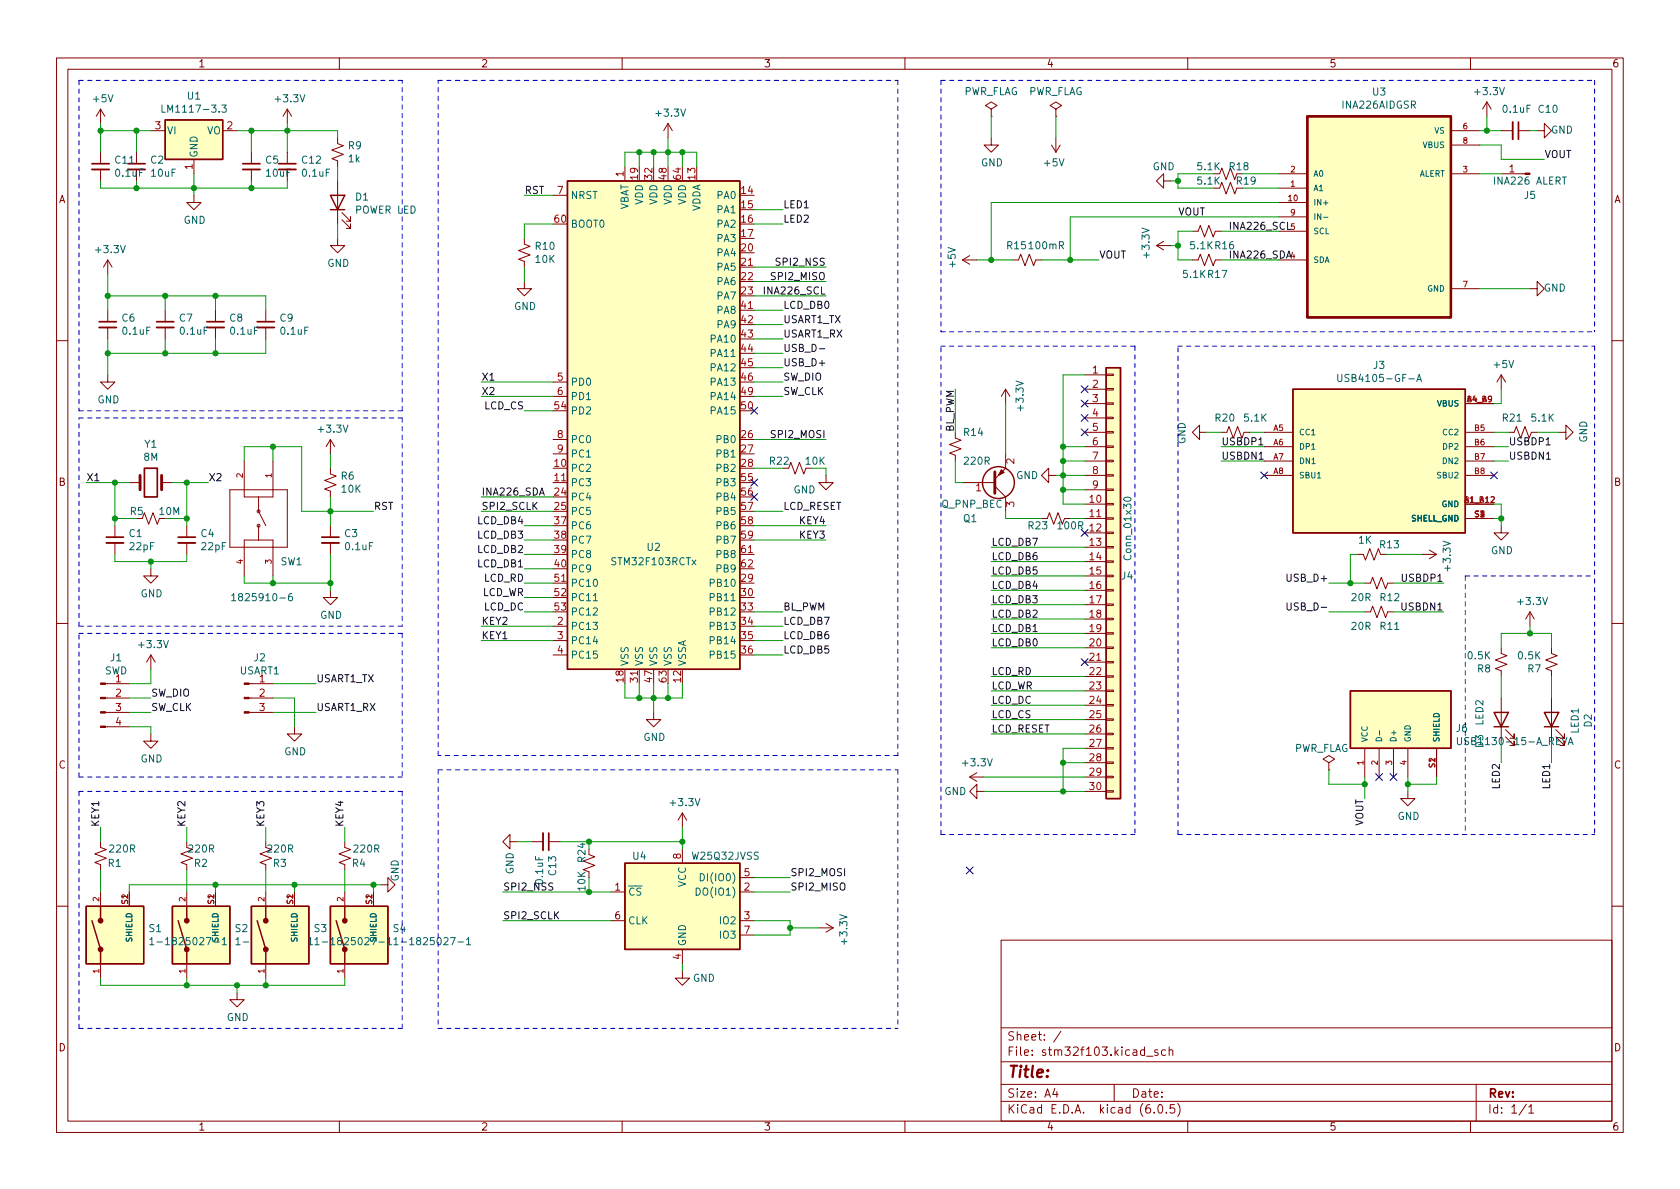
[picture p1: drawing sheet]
<svg xmlns="http://www.w3.org/2000/svg" width="297mm" height="210mm" viewBox="0 0 297 210" stroke-linecap="round" stroke-linejoin="round" font-family="sans-serif">
<g fill="none" stroke="#840000" stroke-width=".18">
<path d="M10 10.2h277v190.1h-277zM12 12.2h273v186.1h-273zM17.8 19.3v2.5M17.8 19.3l-.8 1.3M17.8 19.3l.7 1.3M50.8 19.3v2.5M50.8 19.3l-.8 1.3M50.8 19.3l.8 1.3M60 10.2v2M110 10.2v2M160 10.2v2M175.3 19.3l1-.6-1-.7-1.1 .7 1.1 .6v1.3"/>
<path d="M186.7 19.3l1-.6-1-.7-1 .7 1 .6v1.3M210 10.2v2M260 10.2v2M262.9 18l-.8 1.3M262.9 18v2.6M262.9 18l.8 1.3M17.8 26.9v2.1M17.8 30v2M24.1 26.9v2.1M24.1 30v2M26.7 23.1h2.5M34.3 34.5v1.3h1.3l-1.3 1.3-1.3-1.3h1.3"/>
<path d="M34.3 28.2v2.5M39.4 23.1h2.5M44.4 26.9v2.1M44.4 30v2M50.8 26.9v2.1M50.8 30v2M59.7 24.4v1l1 .4-2 .7 2 .8-2 .8 1 .3v1.1M59.7 32v7.6M60.5 38.9l1.5 1.5v-.8v.8h-.8M60.5 37.6l1.5 1.5v-.8v.8h-.8M97.8 34.5h2.5M110.5 29.5v2.5"/>
<path d="M118.1 21.8l-.8 1.3M118.1 21.8v2.6M118.1 21.8l.8 1.3M175.3 20.6h.1M175.3 24.4v1.2h1.2l-1.2 1.3-1.3-1.3h1.3M185.9 25.6l.8 1.3M186.7 20.6h.1M186.7 24.4v2.5M187.5 25.6l-.8 1.3M205.7 32v-1.3l-1.2 1.3 1.2 1.3v-1.3h1.3M215.6 30.7l.4-1 .8 2 .8-2 .7 2 .4-1M215.6 33.3l.4-1 .8 2 .8-2 .7 2 .4-1"/>
<path d="M226.1 30.7h5M226.1 33.3h5M226.1 35.8h5M226.1 38.3h5M256.5 30.7h5.1M256.5 23.1h5.1M256.5 25.6h5.1M265.4 30.7h4.2M265.4 23.1h2.1M268.5 23.1h2M271.8 23.1h1.2v-1.3l1.3 1.3-1.3 1.3v-1.3M19 46l-.7 1.2"/>
<path d="M19 46v2.5M19 54.9v2M19 57.9v2M19 46l.8 1.2M29.2 54.9v2M29.2 57.9v2M38.1 54.9v2M38.1 57.9v2M47 54.9v2M47 57.9v2M59.7 42.2v1.2h1.3l-1.3 1.3-1.3-1.3h1.3M92.7 42.2v1l1 .4-2 .7 2 .8-2 .7 1 .4v1"/>
<path d="M92.7 49.8v1.2h1.3l-1.3 1.3-1.3-1.3h1.3M130.8 47.2h2.5M130.8 54.9h2.5M170.2 46h2.5M170.2 46l1.2 .7M171.4 45.2l-1.2 .8M179.1 46h1l.4-1 .7 2 .8-2 .8 2 .3-1h1M204.5 43.4l1.2 .8M204.5 43.4h2.5M205.7 42.7l-1.2 .7M210.8 46h1l.4-1 .8 2 .7-2 .8 2 .4-1h1M210.8 40.9h1l.4-1 .8 2 .7-2 .8 2 .4-1h1"/>
<path d="M226.1 46h5M226.1 40.9h5M256.5 51h5.1M270.5 51h1.3v-1.2l1.2 1.2-1.2 1.3v-1.3M10 60.2h2M19 66.3v1.3h1.3l-1.3 1.2-1.2-1.2h1.2M58.4 77.7l-.7 1.3M58.4 77.7v2.6M58.4 77.7l.8 1.3M97.8 67.6h2.5M97.8 70.1h2.5M97.8 77.7h2.5"/>
<path d="M168.9 76.4v1.1l1 .3-2 .8 2 .8-2 .7 1 .4v1M177.8 68.8v2.6M177.8 68.8l-.8 1.3M177.8 68.8l.8 1.3M191.8 66.3h3.8M191.8 68.8h3.8M191.8 71.4h3.8M191.8 73.9h3.8M191.8 76.4h3.8M191.8 79h3.8M195.6 78.9h1.2v.2h-1.2zM195.6 76.3h1.2v.3h-1.2z"/>
<path d="M195.6 73.8h1.2v.2h-1.2zM195.6 71.2h1.2v.3h-1.2zM195.6 68.7h1.2v.3h-1.2zM195.6 66.2h1.2v.2h-1.2zM212.1 76.4v-1.2l-1.3 1.2 1.3 1.3v-1.3h1.3M215.9 76.4h1l.4-1 .8 2.1 .7-2.1 .8 2.1 .4-1.1h1M223.5 76.4h5.1M223.5 79h5.1M259.1 71.4h5.1M259.1 76.4h5.1M259.1 79h5.1M265.4 66.3v2.5"/>
<path d="M265.4 66.3l-.7 1.3M265.4 66.3l.8 1.3M266.7 76.4h1l.4-1 .8 2.1 .7-2.1 .8 2.1 .4-1.1h1M275.6 76.4h1.3v-1.2l1.2 1.2-1.2 1.3v-1.3M285 60.2h2M20.3 93v2M20.3 96v2M22.9 85.3h1.9M25.1 91.7l.4-1 .8 2 .8-2 .7 2 .4-1M28.6 85.3h1.9M33 93v2M33 96v2"/>
<path d="M40.6 86.6h10.2v10.2h-10.2zM43.2 81.5v6.4h5.1v-6.4M45.7 87.9v2.5l1.3 2.6M45.7 93v2.5M58.4 82.8v1l1 .4-2 .8 2 .7-2 .8 1 .4v1M58.4 93v2M58.4 96v2M97.8 85.3h2.5M97.8 80.3h2.5M130.8 98h2.5M138.4 82.8h1l.4-1 .8 2 .8-2 .7 2 .4-1M146 84.1v1.2h1.3l-1.3 1.3-1.2-1.3h1.2"/>
<path d="M170.2 85.3h5.7M175.9 86l1.9 1.9v2.5M177.8 80.3v2.5l-1.9 1.9M184.1 91.7h1.1l.3-1 .8 2 .8-2 .7 2 .4-1h1M185.4 84.1v-1.3l-1.3 1.3 1.3 1.2v-1.2h1.3M191.8 86.6h3.8M191.8 96.8h3.8M191.8 91.7h3.8M191.8 89.1h3.8M191.8 94.2h3.8M191.8 99.3h3.8M191.8 81.5h3.8"/>
<path d="M191.8 84.1h3.8M195.6 99.2h1.2v.2h-1.2zM195.6 96.6h1.2v.3h-1.2zM195.6 94.1h1.2v.3h-1.2zM195.6 91.6h1.2v.2h-1.2zM195.6 89h1.2v.3h-1.2zM195.6 86.5h1.2v.2h-1.2zM195.6 83.9h1.2v.3h-1.2zM195.6 81.4h1.2v.3h-1.2zM223.5 81.5h5.1M223.5 84.1h5.1M240 98h1l.4 1.1 .8-2.1 .8 2.1 .7-2.1 .4 1h1"/>
<path d="M251.5 98h2.5M252.7 97.3l1.3 .7M254 98l-1.3 .8M259.1 91.7h5.1M259.1 89.1h5.1M259.1 81.5h5.1M259.1 84.1h5.1M265.4 93v1.2h1.3l-1.3 1.3-1.2-1.3h1.2M10 110.2h2M26.7 100.6v1.2h1.2l-1.2 1.3-1.3-1.3h1.3M26.7 115.8l-.8 1.3M26.7 115.8v2.6"/>
<path d="M26.7 115.8l.7 1.3M43.2 101.8v-6.3h5.1v6.3M58.4 104.4v1.3h1.3l-1.3 1.2-1.3-1.2h1.3M97.8 110.7h2.5M97.8 113.3h2.5M97.8 115.8h2.5M97.8 103.1h2.5M113 118.4v2.5M191.8 101.8h3.8M191.8 104.4h3.8M191.8 106.9h3.8M191.8 109.5h3.8"/>
<path d="M191.8 112h3.8M191.8 114.5h3.8M191.8 117.1h3.8M191.8 119.6h3.8M195.6 119.5h1.2v.3h-1.2zM195.6 117h1.2v.2h-1.2zM195.6 114.4h1.2v.3h-1.2zM195.6 111.9h1.2v.2h-1.2zM195.6 109.3h1.2v.3h-1.2zM195.6 106.8h1.2v.3h-1.2zM195.6 104.3h1.2v.2h-1.2zM195.6 101.7h1.2v.3h-1.2z"/>
<path d="M241.3 103.1h1l.4-1 .8 2 .7-2 .8 2 .4-1h1M241.3 108.2h1l.4-1 .8 2 .7-2 .8 2 .4-1h1M265.4 114.5v1.1l1 .3-2 .8 2 .8-2 .7 1 .4v1M270.5 108.2l-.8 1.3M270.5 108.2v2.5M270.5 108.2l.8 1.3M274.3 114.5v1.1l1 .3-2 .8 2 .8-2 .7 1 .4v1M285 110.2h2M18.6 126h4.3M18.6 123.4h4.3M18.6 120.9h4.3M18.6 128.5h4.3"/>
<path d="M26.7 129.8v1.3h1.2l-1.2 1.2-1.3-1.2h1.3M44 126h4.3M44 123.4h4.3M44 120.9h4.3M52.1 128.5v1.3h1.2l-1.2 1.3-1.3-1.3h1.3M115.6 126v1.2h1.2l-1.2 1.3-1.3-1.3h1.3M171.4 137.4l1.3 .8M171.4 137.4h2.6M172.7 139.9v-1.2l-1.3 1.2 1.3 1.3v-1.3h1.3M172.7 136.6l-1.3 .8M191.8 137.4h3.8M191.8 122.2h3.8"/>
<path d="M191.8 124.7h3.8M191.8 127.2h3.8M191.8 129.8h3.8M191.8 132.3h3.8M191.8 134.9h3.8M191.8 139.9h3.8M195.6 139.8h1.2v.3h-1.2zM195.6 137.3h1.2v.2h-1.2zM195.6 134.7h1.2v.3h-1.2zM195.6 132.2h1.2v.3h-1.2zM195.6 129.7h1.2v.2h-1.2zM195.6 127.1h1.2v.3h-1.2z"/>
<path d="M195.6 124.6h1.2v.2h-1.2zM195.6 122h1.2v.3h-1.2zM234.9 134.9l1.1-.7-1.1-.6-1 .6 1 .7v1.2M234.9 136.1h.1M241.3 132.3v5.1M243.8 132.3v5.1M246.4 132.3v5.1M248.9 139.9v1.3h1.3l-1.3 1.3-1.3-1.3h1.3M248.9 132.3v5.1M254 132.3v5.1M265.4 123.4v7.7M266.2 129l1.5 1.6v-.8v.8h-.7"/>
<path d="M274.3 123.4v7.7M275.1 129l1.5 1.6v-.8v.8h-.8M17.8 148.8v1.1l1 .3-2 .8 2 .8-2 .7 1 .4v1M17.8 157.7v2.6M22.9 157.7v2.6M33 148.8v1.1l1 .3-2 .8 2 .8-2 .7 1 .4v1M33 157.7v2.6M38.1 157.7v2.6M47 148.8v1.1l1 .3-2 .8 2 .8-2 .7 1 .4v1M47 157.7v2.6M52.1 157.7v2.6M61 148.8v1.1l1 .3-2.1 .8 2.1 .8-2.1 .7 1.1 .4v1"/>
<path d="M61 157.7v2.6M66 157.7v2.6M67.3 156.5h1.3v-1.3l1.2 1.3-1.2 1.2v-1.2M90.2 148.8v-1.2l-1.3 1.2 1.3 1.3v-1.3h1.2M94 148.8h2M97 148.8h2.1M104.1 150.1v1l1.1 .4-2.1 .8 2.1 .7-2.1 .8 1 .4M107.9 157.7h2.6M120.6 143.8l-.7 1.2M120.6 143.8v2.5M120.6 150.1v2.5M120.6 143.8l.8 1.2"/>
<path d="M130.8 157.7h2.5M130.8 155.2h2.5M10 160.2h2M17.8 170.4v2.6M33 170.4v2.6M41.9 175.5v1.3h1.3l-1.3 1.2-1.3-1.2h1.3M47 170.4v2.6M61 170.4v2.6M107.9 162.8h2.6M120.6 171.7v1.3h1.3l-1.3 1.2-1.2-1.2h1.2M120.6 167.9v2.5M130.8 162.8h2.5"/>
<path d="M130.8 165.3h2.5M144.8 164.1h2.5M146 163.3l1.3 .8M147.3 164.1l-1.3 .7M177 166.3h108v32h-108zM285 160.2h2M60 198.3v2M110 198.3v2M160 198.3v2M177 194.8h108M177 191.8h108M177 187.8h108"/>
<path d="M177 181.8h108M186.5 192.5l-.4 1h1M186.9 193v1M187.6 182.4l-1.3 1.9M197 191.8v3M202.7 186.8h1.2M204.1 196.7v.1M204.7 185.7l-.3-.1-.3 .2 .1 .3 .5 .1v.4h-.6M204.9 195.4l.2-.1a.81 .81 0 0 1 .6 .7 .81 .81 0 0 1-.3 .8h-.2a.81 .81 0 0 1-.6-.6 .81 .81 0 0 1 .3-.8zM206.1 185.7l-.5-.1-.2 .3v.4l.1 .3h.6M206.2 196.7v.1M206.7 185.8l.2-.2 .4 .1 .1 .9"/>
<path d="M206.7 185.1v1.5M207.6 195.3h-.7v.7l.2-.1 .5 .1 .1 .2-.1 .5-.2 .1-.5-.1M208.2 195.1a1.72 1.72 0 0 1 0 2.3M210 198.3v2M260 198.3v2M261 191.8v6.5M269.9 195.3l-1.3 1.9M270.3 195.8l.4-.5v1.5M270.3 196.8h.9"/>
<circle cx="45.7" cy="93" r=".25"/>
<circle cx="45.7" cy="90.4" r=".25"/>
</g>
<g fill="#ffffc2" stroke="#ffffc2" stroke-width=".18">
<path d="M238.8 122.2h17.7v10.1h-17.7z"/>
<path d="M100.3 32h30.5v86.4h-30.5z"/>
<path d="M29.2 21.2h10.2v7h-10.2z"/>
<path d="M110.5 152.6h20.3v15.3h-20.3z"/>
<path d="M58.4 160.3h10.2v10.1h-10.2z"/>
<path d="M30.5 160.3h10.1v10.1h-10.1z"/>
<path d="M15.2 160.3h10.2v10.1h-10.2z"/>
<path d="M44.4 160.3h10.2v10.1h-10.2z"/>
<path d="M231.1 20.6h25.4v35.5h-25.4z"/>
<path d="M195.6 65h2.5v76.2h-2.5z"/>
<path d="M228.6 68.8h30.5v25.4h-30.5z"/>
</g>
<g fill="none" stroke="#840000" stroke-width=".25">
<path d="M29.2 21.2h10.2v7h-10.2zM58.4 34.5h2.6l-1.3 2.6zM58.4 37.1h2.6M100.3 32h30.5v86.4h-30.5zM195.6 65h2.5v76.2h-2.5zM228.6 68.8h30.5v25.4h-30.5zM238.8 122.2h17.7v10.1h-17.7zM264.2 126h2.5l-1.3 2.5zM264.2 128.5h2.5M273 126h2.6l-1.3 2.5zM273 128.5h2.6M110.5 152.6h20.3v15.3h-20.3z"/>
<path d="M15.2 160.3h10.2v10.1h-10.2zM16.3 162.8l1.5 5.1v2.5M17.8 160.3v2.5M30.5 160.3h10.1v10.1h-10.1zM31.5 162.8l1.5 5.1v2.5M33 160.3v2.5M44.4 160.3h10.2v10.1h-10.2zM45.5 162.8l1.5 5.1v2.5M47 160.3v2.5M58.4 160.3h10.2v10.1h-10.2zM59.4 162.8l1.6 5.1v2.5M61 160.3v2.5"/>
<circle cx="176.5" cy="85.3" r="2.82"/>
</g>
<g fill="none" stroke="#006464" stroke-width=".18">
<path d="M28.6 18.6v1.2h.6M39.2 18.6h.8l-.4 .5 .3 .1v.5l-.1 .1-.6-.1M234 38.4h.8M236.5 66.2v1l.3 .3h.2l.2-.3v-1M250.5 67.5l.4-1.3 .4 1.3M250.6 67.1h.6M198.8 88a.69 .69 0 0 1 1.2 .3 .72 .72 0 0 1-1.3-.1zM41 105.3l.3-.3v1.2M41 106.2h.7M51.6 105h-.4a.86 .86 0 0 0 0 1.2l.5-.1v-.4l-.2-.3-.4 .1-.1 .2M104.9 106.2h.7M243.3 130.6a.54 .54 0 0 1 .7-.2 .54 .54 0 0 1 .3 .6h-1z"/>
<path d="M243.9 129.2v.8M257.7 130.4v1l.2 .3h.3l.2-.3v-1M277.3 131.7l.4-1.3 .4 1.3M277.4 131.3h.6M123.1 157a.64 .64 0 0 1 .7 .7 .64 .64 0 0 1-.7 .6zM123.8 154.5a.64 .64 0 0 1 .7 .6 .64 .64 0 0 1-.7 .7zM26.5 166.2l.3-.4v1.3M26.5 167.1h.7M27.8 166.6h.9M39.3 166.2l.4-.4v1.3M39.3 167.1h.7M41.7 166.2l.4-.4v1.3"/>
<path d="M41.7 167.1h.7M43 166.6h1M53 166.6h1M54.5 166.2l.4-.4v1.3M54.5 167.1h.8M55.7 166.2l.4-.4v1.3M55.7 167.1h.7M57 166.6h.9M67 166.6h1M68.5 166.2l.4-.4v1.3M68.5 167.1h.7M69.7 166.2l.3-.4v1.3"/>
<path d="M69.7 167.1h.7M70.9 166.6h1M81 166.6h.9M82.5 166.2l.3-.4v1.3M82.5 167.1h.7"/>
</g>
<g fill="#840000" stroke="#840000" stroke-width=".18">
<path d="M269.6 30.6h.9v.3h-.9z"/>
<path d="M177 83.1l.5 .5-1 .5z"/>
<path d="M43.2 125.9h.8v.2h-.8z"/>
<path d="M43.2 123.3h.8v.3h-.8z"/>
<path d="M43.2 120.8h.8v.2h-.8z"/>
<path d="M17.8 128.4h.8v.2h-.8z"/>
<path d="M17.8 125.9h.8v.2h-.8z"/>
<path d="M17.8 123.3h.8v.3h-.8z"/>
<path d="M17.8 120.8h.8v.2h-.8z"/>
</g>
<g fill="none" stroke="#840000" stroke-width=".51">
<path d="M24.8 84.1v2.5M28.6 84.1v2.5M175.9 83.4v3.8"/>
<circle cx="17.8" cy="167.9" r=".25"/>
<circle cx="17.8" cy="162.8" r=".25"/>
<circle cx="33" cy="162.8" r=".25"/>
<circle cx="33" cy="167.9" r=".25"/>
<circle cx="47" cy="162.8" r=".25"/>
<circle cx="47" cy="167.9" r=".25"/>
<circle cx="61" cy="167.9" r=".25"/>
<circle cx="61" cy="162.8" r=".25"/>
</g>
<g fill="none" stroke="#840000" stroke-width=".33">
<path d="M16.3 30h3M22.6 30h3.1M42.9 30h3.1M49.3 30h3M267.5 21.6v3M17.5 57.9h3.1M27.7 57.9h3M36.6 57.9h3M45.5 57.9h3M18.8 96h3M31.5 96h3M56.9 96h3"/>
<path d="M96 147.3v3.1"/>
</g>
<g fill="none" stroke="#840000" stroke-width=".3">
<path d="M16.3 29h3M22.6 29h3.1M42.9 29h3.1M49.3 29h3M268.5 21.6v3M17.5 56.9h3.1M27.7 56.9h3M36.6 56.9h3M45.5 56.9h3M18.8 95h3M25.5 82.8h2.3v5.1h-2.3zM31.5 95h3"/>
<path d="M56.9 95h3M97 147.3v3.1"/>
</g>
<path d="M231.1 20.6h25.4v35.5h-25.4z" fill="none" stroke="#840000" stroke-width=".41"/>
<path d="M227.6 39.3v1.3h.7M227.5 45.6l.4-1.2 .4 1.2M144.9 61.7h.9M222.6 78.7h.7M273.4 78.7h.7M95.4 87.6l.4-1.3 .4 1.3M222.6 81.2h.8M273.4 81.2h.8M227.6 106.6v1l.2 .3h.2l.3-.3v-1" fill="none" stroke="#0f0f0f" stroke-width=".18"/>
<g fill="none" stroke="#0000c2" stroke-width=".18" stroke-dasharray=".8 .8">
<path d="M14 14.2v58.4M14 14.2h57.1M77.5 14.2h81.2M158.7 14.2v119.4M166.4 14.2v44.5M166.4 14.2h115.5M281.9 14.2v44.5M166.4 58.7h115.5M14 72.6h57.1M14 73.9h57.1M71.1 72.6v-58.4M71.1 73.9v36.8"/>
<path d="M166.4 61.2h34.3M200.7 61.2v86.4M208.3 61.2h73.6M281.9 61.2v86.4M14 110.7v-36.8M14 112h57.1M71.1 112v25.4M71.1 110.7h-57.1M259.1 101.8h22.8M259.1 101.8v45.8M14 139.9v42M14 137.4v-25.4"/>
<path d="M14 139.9h57.1M71.1 139.9v42M71.1 137.4h-57.1M77.5 136.1v45.8M77.5 136.1h81.2M77.5 133.6v-119.4M158.7 136.1v45.8M158.7 133.6h-81.2M166.4 147.6v-86.4M166.4 147.6h34.3M208.3 147.6v-86.4M208.3 147.6h73.6"/>
<path d="M14 181.9h57.1M77.5 181.9h81.2"/>
</g>
<g fill="none" stroke="#009600" stroke-width=".18">
<path d="M17.8 32v1.3h33v-1.3M17.8 21.8v5.1M17.8 23.1h8.9M24.1 23.1v3.8M24.1 32v1.3M34.3 30.7v3.8M41.9 23.1h17.8v1.3M44.4 23.1v3.8M44.4 32v1.3M50.8 21.8v5.1M59.7 29.5v2.5M59.7 39.6v2.6"/>
<path d="M92.7 34.5h5.1M97.8 39.6h-5.1v2.6M110.5 29.5v-2.6h12.7v2.6M113 26.9v2.6M115.6 26.9v2.6M118.1 24.4v5.1M120.6 26.9v2.6M133.3 39.6h5.1M133.3 37.1h5.1M175.3 20.6v3.8M186.7 20.6v3.8M207 32h1.3"/>
<path d="M214.6 30.7h-6.3v2.6h6.3M219.7 30.7h6.4M219.7 33.3h6.4M226.1 35.8h-50.8v10.2M226.1 38.3h-36.9v7.7M261.6 25.6h3.8v2.6h7.6M261.6 30.7h3.8M261.6 23.1h3.8M262.9 20.6v2.5M270.5 23.1h1.3M19 52.3h28v2.6M19 48.5v6.4"/>
<path d="M19 59.9v6.4M29.2 52.3v2.6M29.2 59.9v2.6M38.1 52.3v2.6M38.1 59.9v2.6M47 59.9v2.6h-28M92.7 47.2v2.6M133.3 52.3h12.7M133.3 57.4h5.1M133.3 49.8h12.7M133.3 59.9h5.1M133.3 47.2h12.7"/>
<path d="M133.3 54.9h5.1M172.7 46h6.4M184.1 46h10.2M207 43.4h1.3M210.8 40.9h-2.5v5.1h2.5M215.9 40.9h10.2M215.9 46h10.2M261.6 51h8.9M48.3 79v2.5M85.1 70.1h12.7M85.1 67.6h12.7M92.7 72.6h5.1"/>
<path d="M133.3 62.5h5.1M133.3 70.1h5.1M133.3 67.6h5.1M133.3 65h5.1M133.3 77.7h12.7M168.9 68.8v7.6M177.8 71.4v8.9M188 79h3.8M191.8 66.3h-3.8v22.8h3.8M213.4 76.4h2.5M215.9 79h7.6M221 76.4h2.5"/>
<path d="M264.2 79h2.5M264.2 76.4h2.5M265.4 68.8v2.6h-1.2M271.8 76.4h3.8M15.2 85.3h7.7M20.3 91.7h3.8M20.3 98v1.3h12.7v-1.3M20.3 85.3v7.7M26.7 99.3v1.3M29.2 91.7h3.8M30.5 85.3h6.3M33 85.3v7.7"/>
<path d="M43.2 81.5v-2.5h10.1v11.4h12.7M58.4 80.3v2.5M58.4 87.9v5.1M58.4 98v6.4M85.1 90.4h12.7M85.1 87.9h12.7M92.7 98h5.1M92.7 95.5h5.1M92.7 93h5.1M133.3 95.5h12.7M133.3 93h12.7M133.3 90.4h5.1"/>
<path d="M133.3 82.8h5.1M146 82.8v1.3M168.9 81.5v3.8h1.3M175.3 99.3h16.5M175.3 96.8h16.5M177.8 90.4v1.3h6.3M186.7 84.1h5.1M188 81.5h3.8M188 86.6h3.8M189.2 91.7h2.6M215.9 81.5h7.6M240 98h-1.2v5.1"/>
<path d="M245.1 98h6.4M264.2 89.1h1.2v3.9M264.2 91.7h1.2M264.2 81.5h2.5M26.7 118.4v2.5h-3.8M43.2 101.8v1.3h15.2M48.3 101.8v1.3M85.1 110.7h12.7M85.1 113.3h12.7M92.7 103.1h5.1M92.7 108.2h5.1M92.7 105.7h5.1"/>
<path d="M92.7 100.6h5.1M133.3 108.2h5.1M133.3 110.7h5.1M133.3 113.3h5.1M133.3 115.8h5.1M175.3 112h16.5M175.3 101.8h16.5M175.3 109.5h16.5M175.3 106.9h16.5M175.3 104.4h16.5M175.3 114.5h16.5M175.3 119.6h16.5"/>
<path d="M234.9 103.1h6.4M234.9 108.2h6.4M246.4 103.1h8.9M246.4 108.2h8.9M265.4 114.5v-2.5h8.9v2.5M265.4 119.6v3.8M270.5 110.7v1.3M274.3 119.6v3.8M22.9 126h3.8M22.9 123.4h3.8M22.9 128.5h3.8v1.3M48.3 126h7.6"/>
<path d="M48.3 120.9h7.6M48.3 123.4h3.8v5.1M110.5 120.9v2.5h10.1v-2.5M113 120.9v2.5M115.6 120.9v5.1M118.1 120.9v2.5M174 139.9h17.8M174 137.4h17.8M175.3 124.7h16.5M175.3 129.8h16.5M175.3 127.2h16.5M175.3 122.2h16.5"/>
<path d="M188 134.9h3.8M191.8 132.3h-3.8v7.6M234.9 136.1v2.6h6.4M241.3 137.4v3.8M248.9 137.4v2.5M254 137.4v1.3h-5.1M265.4 131.1v3.8M274.3 131.1v3.8M17.8 146.3v2.5M17.8 153.9v3.8M33 146.3v2.5M33 153.9v3.8"/>
<path d="M38.1 156.5v1.2M47 146.3v2.5M47 153.9v3.8M52.1 156.5v1.2M61 146.3v2.5M61 153.9v3.8M66 156.5v1.2M67.3 156.5h-44.4v1.2M88.9 157.7h19M91.4 148.8h2.6M99.1 148.8h21.5M104.1 148.8v1.3"/>
<path d="M120.6 146.3v3.8M133.3 157.7h6.4M133.3 155.2h6.4M17.8 173v1.2h43.2v-1.2M33 173v1.2M41.9 174.2v1.3M47 173v1.2M88.9 162.8h19M120.6 170.4v1.3M133.3 162.8h6.4v2.5h-6.4M139.7 164.1h5.1"/>
</g>
<g fill="none" stroke="#000084" stroke-width=".18">
<path d="M132.7 72l1.3 1.2M134 72l-1.3 1.2M191.2 68.2l1.2 1.2M191.2 70.8l1.2 1.2M191.2 73.3l1.2 1.2M191.2 75.8l1.2 1.3M192.4 68.2l-1.2 1.2M192.4 70.8l-1.2 1.2M192.4 73.3l-1.2 1.2M192.4 75.8l-1.2 1.3M132.7 87.3l1.3 1.2M132.7 84.7l1.3 1.2"/>
<path d="M134 87.3l-1.3 1.2M134 84.7l-1.3 1.2M191.2 93.6l1.2 1.2M192.4 93.6l-1.2 1.2M222.9 83.5l1.2 1.2M224.1 83.5l-1.2 1.2M263.6 83.5l1.2 1.2M264.8 83.5l-1.2 1.2M191.2 116.5l1.2 1.2M192.4 116.5l-1.2 1.2M243.2 136.8l1.2 1.2M244.4 136.8l-1.2 1.2"/>
<path d="M245.8 136.8l1.2 1.2M247 136.8l-1.2 1.2M170.8 153.3l1.3 1.2M172.1 153.3l-1.3 1.2"/>
</g>
<g fill="#009600" stroke="#009600" stroke-width=".18">
<circle cx="265.4" cy="91.7" r=".46"/>
<circle cx="270.5" cy="112" r=".46"/>
<circle cx="238.8" cy="103.1" r=".46"/>
<circle cx="208.3" cy="32" r=".46"/>
<circle cx="208.3" cy="43.4" r=".46"/>
<circle cx="189.2" cy="46" r=".46"/>
<circle cx="188" cy="79" r=".46"/>
<circle cx="175.3" cy="46" r=".46"/>
<circle cx="188" cy="81.5" r=".46"/>
<circle cx="188" cy="86.6" r=".46"/>
<circle cx="188" cy="84.1" r=".46"/>
<circle cx="248.9" cy="138.7" r=".46"/>
<circle cx="241.3" cy="138.7" r=".46"/>
<circle cx="262.9" cy="23.1" r=".46"/>
<circle cx="26.7" cy="99.3" r=".46"/>
<circle cx="20.3" cy="85.3" r=".46"/>
<circle cx="33" cy="85.3" r=".46"/>
<circle cx="20.3" cy="91.7" r=".46"/>
<circle cx="52.1" cy="156.5" r=".46"/>
<circle cx="66" cy="156.5" r=".46"/>
<circle cx="47" cy="174.2" r=".46"/>
<circle cx="41.9" cy="174.2" r=".46"/>
<circle cx="33" cy="174.2" r=".46"/>
<circle cx="38.1" cy="156.5" r=".46"/>
<circle cx="38.1" cy="62.5" r=".46"/>
<circle cx="29.2" cy="62.5" r=".46"/>
<circle cx="19" cy="62.5" r=".46"/>
<circle cx="19" cy="52.3" r=".46"/>
<circle cx="38.1" cy="52.3" r=".46"/>
<circle cx="29.2" cy="52.3" r=".46"/>
<circle cx="44.4" cy="23.1" r=".46"/>
<circle cx="50.8" cy="23.1" r=".46"/>
<circle cx="34.3" cy="33.3" r=".46"/>
<circle cx="44.4" cy="33.3" r=".46"/>
<circle cx="24.1" cy="33.3" r=".46"/>
<circle cx="17.8" cy="23.1" r=".46"/>
<circle cx="24.1" cy="23.1" r=".46"/>
<circle cx="33" cy="91.7" r=".46"/>
<circle cx="48.3" cy="79" r=".46"/>
<circle cx="48.3" cy="103.1" r=".46"/>
<circle cx="58.4" cy="90.4" r=".46"/>
<circle cx="58.4" cy="103.1" r=".46"/>
<circle cx="104.1" cy="157.7" r=".46"/>
<circle cx="115.6" cy="123.4" r=".46"/>
<circle cx="113" cy="123.4" r=".46"/>
<circle cx="118.1" cy="123.4" r=".46"/>
<circle cx="104.1" cy="148.8" r=".46"/>
<circle cx="120.6" cy="148.8" r=".46"/>
<circle cx="188" cy="134.9" r=".46"/>
<circle cx="188" cy="139.9" r=".46"/>
<circle cx="139.7" cy="164.1" r=".46"/>
<circle cx="118.1" cy="26.9" r=".46"/>
<circle cx="120.6" cy="26.9" r=".46"/>
<circle cx="113" cy="26.9" r=".46"/>
<circle cx="115.6" cy="26.9" r=".46"/>
</g>
<text font-size="2.8" fill="#840000" x="178" y="190.6">Title:</text>
<g font-size="2.1" fill="#840000">
<text x="178" y="184">Sheet: /</text>
<text x="178" y="186.7">File: stm32f103.kicad_sch</text>
<text x="178" y="196.9">KiCad E.D.A. kicad (6.0.5)</text>
<text x="178" y="194.1">Size: A4</text>
<text x="200" y="194.1">Date:</text>
<text x="263" y="194.1">Rev:</text>
<text x="263" y="196.9">Id: 1/1</text>
</g>
<g font-size="1.8" fill="#840000">
<text x="35" y="11.9">1</text>
<text x="85" y="11.9">2</text>
<text x="135" y="11.9">3</text>
<text x="185" y="11.9">4</text>
<text x="235" y="11.9">5</text>
<text x="285" y="11.9">6</text>
<text x="10.3" y="35.9">A</text>
<text x="285.3" y="35.9">A</text>
<text x="10.3" y="85.9">B</text>
<text x="285.3" y="85.9">B</text>
<text x="258.8" y="131.7">USB1130-15-A_REVA</text>
<text x="10.3" y="135.9">C</text>
<text x="285.3" y="135.9">C</text>
<text x="10.3" y="185.9">D</text>
<text x="285.3" y="185.9">D</text>
<text x="35" y="199.9">1</text>
<text x="85" y="199.9">2</text>
<text x="135" y="199.9">3</text>
<text x="185" y="199.9">4</text>
<text x="235" y="199.9">5</text>
<text x="285" y="199.9">6</text>
</g>
<g font-size="1.8" fill="#006464">
<text x="33.2" y="17.6">U1</text>
<text x="170.3" y="16.8">PWR_FLAG</text>
<text x="181.7" y="16.8">PWR_FLAG</text>
<text x="242.7" y="16.9">U3</text>
<text x="260.9" y="16.8">+3.3V</text>
<text x="16.6" y="18.1">+5V</text>
<text x="29.5" y="23.7">VI</text>
<text x="29.5" y="19.9">LM1117-3.3</text>
<text x="36.6" y="23.7">VO</text>
<text x="48.8" y="18.1">+3.3V</text>
<text x="116.2" y="20.6">+3.3V</text>
<text x="237.4" y="19.2">INA226AIDGSR</text>
<text x="265.8" y="19.9">0.1uF</text>
<text x="272.1" y="19.9">C10</text>
<text x="274.2" y="23.6">GND</text>
<text x="20.4" y="28.9">C11</text>
<text x="26.7" y="28.9">C2</text>
<text x="34.9" y="27.9" transform="rotate(-90 34.9 27.9)">GND</text>
<text x="47" y="28.9">C5</text>
<text x="53.4" y="28.9">C12</text>
<text x="61.6" y="26.4">R9</text>
<text x="61.6" y="28.7">1k</text>
<text x="173.4" y="29.4">GND</text>
<text x="184.7" y="29.4">+5V</text>
<text x="20.5" y="31.2">0.1uF</text>
<text x="26.8" y="31.2">10uF</text>
<text x="47.1" y="31.2">10uF</text>
<text x="53.5" y="31.2">0.1uF</text>
<text x="62.9" y="35.5">D1</text>
<text x="100.8" y="35.2">NRST</text>
<text x="126.9" y="35.2">PA0</text>
<text x="203.8" y="30.1">GND</text>
<text x="211.8" y="30.1">5.1K</text>
<text x="211.8" y="32.6">5.1K</text>
<text x="217.4" y="30.1">R18</text>
<text x="218.7" y="32.6">R19</text>
<text x="264.3" y="32.6">INA226 ALERT</text>
<text x="269.5" y="35.2">J5</text>
<text x="32.5" y="39.6">GND</text>
<text x="62.9" y="37.8">POWER LED</text>
<text x="100.8" y="40.3">BOOT0</text>
<text x="111.1" y="37.3" transform="rotate(-90 111.1 37.3)">VBAT</text>
<text x="113.7" y="36.2" transform="rotate(-90 113.7 36.2)">VDD</text>
<text x="116.2" y="36.2" transform="rotate(-90 116.2 36.2)">VDD</text>
<text x="118.7" y="36.2" transform="rotate(-90 118.7 36.2)">VDD</text>
<text x="121.3" y="36.2" transform="rotate(-90 121.3 36.2)">VDD</text>
<text x="123.8" y="37.5" transform="rotate(-90 123.8 37.5)">VDDA</text>
<text x="126.9" y="37.7">PA1</text>
<text x="126.9" y="40.3">PA2</text>
<text x="17.1" y="44.7">+3.3V</text>
<text x="57.9" y="47.2">GND</text>
<text x="94.7" y="44.2">R10</text>
<text x="94.7" y="46.5">10K</text>
<text x="126.9" y="42.8">PA3</text>
<text x="126.9" y="45.3">PA4</text>
<text x="126.9" y="47.9">PA5</text>
<text x="169" y="47.2" transform="rotate(-90 169 47.2)">+5V</text>
<text x="178.1" y="44.1">R15</text>
<text x="182.1" y="44.1">100mR</text>
<text x="203.3" y="45.4" transform="rotate(-90 203.3 45.4)">+3.3V</text>
<text x="210.5" y="44.1">5.1K R16</text>
<text x="126.9" y="50.4">PA6</text>
<text x="126.9" y="53">PA7</text>
<text x="209.3" y="49.1">5.1K R17</text>
<text x="272.9" y="51.6">GND</text>
<text x="21.6" y="56.9">C6</text>
<text x="21.8" y="59.2">0.1uF</text>
<text x="31.7" y="56.9">C7</text>
<text x="31.9" y="59.2">0.1uF</text>
<text x="40.6" y="56.9">C8</text>
<text x="40.8" y="59.2">0.1uF</text>
<text x="49.5" y="56.9">C9</text>
<text x="49.7" y="59.2">0.1uF</text>
<text x="90.9" y="54.8">GND</text>
<text x="126.9" y="55.5">PA8</text>
<text x="126.9" y="58">PA9</text>
<text x="125.9" y="60.6">PA10</text>
<text x="125.9" y="63.1">PA11</text>
<text x="125.9" y="65.7">PA12</text>
<text x="242.9" y="65.2">J3</text>
<text x="264.2" y="65.1">+5V</text>
<text x="17.2" y="71.3">GND</text>
<text x="100.8" y="68.2">PD0</text>
<text x="100.8" y="70.7">PD1</text>
<text x="125.9" y="68.2">PA13</text>
<text x="125.9" y="70.7">PA14</text>
<text x="237.6" y="67.5">USB4105-GF-A</text>
<text x="56.5" y="76.5">+3.3V</text>
<text x="100.8" y="73.3">PD2</text>
<text x="125.9" y="73.3">PA15</text>
<text x="170.5" y="77.1">R14</text>
<text x="181" y="72.4" transform="rotate(-90 181 72.4)">+3.3V</text>
<text x="214.9" y="74.5">R20</text>
<text x="220.1" y="74.5">5.1K</text>
<text x="265.7" y="74.5">R21</text>
<text x="270.9" y="74.5">5.1K</text>
<text x="25.4" y="81.5">8M</text>
<text x="25.6" y="79.2">Y1</text>
<text x="100.8" y="83.4">PC2</text>
<text x="100.8" y="78.4">PC0</text>
<text x="100.8" y="80.9">PC1</text>
<text x="126.9" y="78.4">PB0</text>
<text x="126.9" y="80.9">PB1</text>
<text x="126.9" y="83.4">PB2</text>
<text x="136.2" y="82.2">R22</text>
<text x="170.6" y="82.2">220R</text>
<text x="209.6" y="78.5" transform="rotate(-90 209.6 78.5)">GND</text>
<text x="280.6" y="78.3" transform="rotate(-90 280.6 78.3)">GND</text>
<text x="60.3" y="84.8">R6</text>
<text x="60.4" y="87.1">10K</text>
<text x="100.8" y="86">PC3</text>
<text x="100.8" y="88.5">PC4</text>
<text x="126.9" y="86">PB3</text>
<text x="126.9" y="88.5">PB4</text>
<text x="140.3" y="87.2">GND</text>
<text x="166.5" y="89.8">Q_PNP_BEC</text>
<text x="179.6" y="84.7">GND</text>
<text x="22.8" y="95">C1</text>
<text x="23" y="91.1">R5</text>
<text x="28.2" y="91.1">10M</text>
<text x="35.5" y="95">C4</text>
<text x="60.9" y="95">C3</text>
<text x="100.8" y="91.1">PC5</text>
<text x="100.8" y="93.6">PC6</text>
<text x="126.9" y="91.1">PB5</text>
<text x="126.9" y="93.6">PB6</text>
<text x="170.3" y="92.3">Q1</text>
<text x="181.9" y="93.6">R23</text>
<text x="187.1" y="93.6">100R</text>
<text x="23" y="97.3">22pF</text>
<text x="35.7" y="97.3">22pF</text>
<text x="49.6" y="99.9">SW1</text>
<text x="61.2" y="97.3">0.1uF</text>
<text x="100.8" y="96.1">PC7</text>
<text x="100.8" y="98.7">PC8</text>
<text x="100.8" y="101.2">PC9</text>
<text x="108.4" y="99.9">STM32F103RCTx</text>
<text x="114.4" y="97.4">U2</text>
<text x="126.9" y="96.1">PB7</text>
<text x="126.9" y="98.7">PB8</text>
<text x="126.9" y="101.2">PB9</text>
<text x="200" y="98.7" transform="rotate(-90 200 98.7)">Conn_01x30</text>
<text x="240.2" y="96.1">1K</text>
<text x="244" y="96.9">R13</text>
<text x="256.5" y="100.8" transform="rotate(-90 256.5 100.8)">+3.3V</text>
<text x="263.6" y="98">GND</text>
<text x="24.8" y="105.6">GND</text>
<text x="42.1" y="106.3">1825910-6</text>
<text x="100.8" y="103.8">PC10</text>
<text x="100.8" y="106.3">PC11</text>
<text x="125.9" y="103.8">PB10</text>
<text x="125.9" y="106.3">PB11</text>
<text x="198.3" y="102.5">J4</text>
<text x="239" y="106.3">20R</text>
<text x="244.1" y="106.3">R12</text>
<text x="268.6" y="107">+3.3V</text>
<text x="56.6" y="109.4">GND</text>
<text x="100.8" y="111.4">PC13</text>
<text x="100.8" y="113.9">PC14</text>
<text x="100.8" y="108.8">PC12</text>
<text x="125.9" y="108.8">PB12</text>
<text x="125.9" y="111.4">PB13</text>
<text x="125.9" y="113.9">PB14</text>
<text x="239" y="111.4">20R</text>
<text x="244.1" y="111.4">R11</text>
<text x="18.5" y="119.2">SWD</text>
<text x="19.5" y="116.9">J1</text>
<text x="24.7" y="114.6">+3.3V</text>
<text x="42.4" y="119.2">USART1</text>
<text x="44.9" y="116.9">J2</text>
<text x="100.8" y="116.5">PC15</text>
<text x="111.1" y="117.9" transform="rotate(-90 111.1 117.9)">VSS</text>
<text x="113.7" y="117.9" transform="rotate(-90 113.7 117.9)">VSS</text>
<text x="116.2" y="117.9" transform="rotate(-90 116.2 117.9)">VSS</text>
<text x="118.7" y="117.9" transform="rotate(-90 118.7 117.9)">VSS</text>
<text x="121.3" y="117.9" transform="rotate(-90 121.3 117.9)">VSSA</text>
<text x="125.9" y="116.5">PB15</text>
<text x="259.6" y="116.6">0.5K</text>
<text x="261.3" y="118.9">R8</text>
<text x="268.5" y="116.6">0.5K</text>
<text x="270.1" y="118.9">R7</text>
<text x="113.7" y="131">GND</text>
<text x="257.5" y="129.4">J6</text>
<text x="262.3" y="128.2" transform="rotate(-90 262.3 128.2)">LED2</text>
<text x="279.1" y="129.7" transform="rotate(-90 279.1 129.7)">LED1</text>
<text x="281.4" y="128.6" transform="rotate(-90 281.4 128.6)">D2</text>
<text x="24.8" y="134.8">GND</text>
<text x="50.2" y="133.5">GND</text>
<text x="170.4" y="135.5">+3.3V</text>
<text x="228.7" y="133">PWR_FLAG</text>
<text x="262.3" y="132.2" transform="rotate(-90 262.3 132.2)">D3</text>
<text x="118.7" y="142.5">+3.3V</text>
<text x="166.9" y="140.6">GND</text>
<text x="247.1" y="145">GND</text>
<text x="19.1" y="153.3">R1</text>
<text x="19.5" y="150.7">220R</text>
<text x="33.5" y="150.7">220R</text>
<text x="34.4" y="153.3">R2</text>
<text x="47.4" y="150.7">220R</text>
<text x="48.4" y="153.3">R3</text>
<text x="62.3" y="153.3">R4</text>
<text x="62.7" y="150.7">220R</text>
<text x="70.5" y="155.9" transform="rotate(-90 70.5 155.9)">GND</text>
<text x="90.8" y="154.6" transform="rotate(-90 90.8 154.6)">GND</text>
<text x="98.3" y="154.7" transform="rotate(-90 98.3 154.7)">C13</text>
<text x="103.5" y="152.4" transform="rotate(-90 103.5 152.4)">R24</text>
<text x="111.9" y="152">U4</text>
<text x="122.5" y="152">W25Q32JVSS</text>
<text x="124.5" y="155.8">DI(IO0)</text>
<text x="96" y="156.2" transform="rotate(-90 96 156.2)">0.1uF</text>
<text x="111" y="158.4">~{CS}</text>
<text x="121.3" y="156.9" transform="rotate(-90 121.3 156.9)">VCC</text>
<text x="123.6" y="158.4">DO(IO1)</text>
<text x="26.4" y="164.8">S1</text>
<text x="28.2" y="167.1">1-1825027-1</text>
<text x="41.6" y="164.8">S2</text>
<text x="43.5" y="167.1">1-1825027-1</text>
<text x="55.6" y="164.8">S3</text>
<text x="57.5" y="167.1">1-1825027-1</text>
<text x="69.5" y="164.8">S4</text>
<text x="71.4" y="167.1">1-1825027-1</text>
<text x="111" y="163.4">CLK</text>
<text x="121.3" y="167.4" transform="rotate(-90 121.3 167.4)">GND</text>
<text x="127.5" y="163.4">IO2</text>
<text x="127.5" y="166">IO3</text>
<text x="149.8" y="166.8" transform="rotate(-90 149.8 166.8)">+3.3V</text>
<text x="122.5" y="173.6">GND</text>
<text x="40.1" y="180.5">GND</text>
</g>
<g font-size="1.8" fill="#a90000">
<text x="27.4" y="22.9">3</text>
<text x="40.1" y="22.9">2</text>
<text x="34" y="30" transform="rotate(-90 34 30)">1</text>
<text x="98.6" y="34.3">7</text>
<text x="110.2" y="31.2" transform="rotate(-90 110.2 31.2)">1</text>
<text x="112.8" y="31.7" transform="rotate(-90 112.8 31.7)">19</text>
<text x="115.3" y="31.7" transform="rotate(-90 115.3 31.7)">32</text>
<text x="117.9" y="31.7" transform="rotate(-90 117.9 31.7)">48</text>
<text x="120.4" y="31.7" transform="rotate(-90 120.4 31.7)">64</text>
<text x="122.9" y="31.7" transform="rotate(-90 122.9 31.7)">13</text>
<text x="131.1" y="34.3">14</text>
<text x="266.8" y="30.5">1</text>
<text x="98.1" y="39.4">60</text>
<text x="131.1" y="36.8">15</text>
<text x="131.1" y="39.4">16</text>
<text x="131.1" y="41.9">17</text>
<text x="131.1" y="44.4">20</text>
<text x="131.1" y="47">21</text>
<text x="131.1" y="49.5">22</text>
<text x="131.1" y="52.1">23</text>
<text x="131.1" y="54.6">41</text>
<text x="131.1" y="57.1">42</text>
<text x="131.1" y="59.7">43</text>
<text x="131.1" y="62.2">44</text>
<text x="131.1" y="64.8">45</text>
<text x="98.6" y="67.3">5</text>
<text x="98.6" y="69.8">6</text>
<text x="131.1" y="67.3">46</text>
<text x="131.1" y="69.8">49</text>
<text x="193.2" y="66">1</text>
<text x="193.2" y="68.6">2</text>
<text x="193.2" y="71.1">3</text>
<text x="98.1" y="72.4">54</text>
<text x="98.6" y="77.5">8</text>
<text x="131.1" y="77.5">26</text>
<text x="131.1" y="72.4">50</text>
<text x="193.2" y="73.7">4</text>
<text x="193.2" y="76.2">5</text>
<text x="98.1" y="82.5">10</text>
<text x="98.6" y="80">9</text>
<text x="131.1" y="80">27</text>
<text x="131.1" y="82.5">28</text>
<text x="179.3" y="82" transform="rotate(-90 179.3 82)">2</text>
<text x="193.2" y="78.7">6</text>
<text x="193.2" y="81.3">7</text>
<text x="193.2" y="83.8">8</text>
<text x="98.1" y="85.1">11</text>
<text x="98.1" y="87.6">24</text>
<text x="131.1" y="85.1">55</text>
<text x="131.1" y="87.6">56</text>
<text x="172.5" y="86.9">1</text>
<text x="179.3" y="89.6" transform="rotate(-90 179.3 89.6)">3</text>
<text x="192.7" y="88.9">10</text>
<text x="193.2" y="86.4">9</text>
<text x="98.1" y="90.2">25</text>
<text x="98.1" y="92.7">37</text>
<text x="98.1" y="95.2">38</text>
<text x="131.1" y="90.2">57</text>
<text x="131.1" y="92.7">58</text>
<text x="131.1" y="95.2">59</text>
<text x="192.7" y="91.4">11</text>
<text x="192.7" y="94">12</text>
<text x="98.1" y="97.8">39</text>
<text x="98.1" y="100.3">40</text>
<text x="131.1" y="97.8">61</text>
<text x="131.1" y="100.3">62</text>
<text x="192.7" y="96.5">13</text>
<text x="192.7" y="99.1">14</text>
<text x="192.7" y="101.6">15</text>
<text x="98.1" y="102.9">51</text>
<text x="98.1" y="105.4">52</text>
<text x="98.1" y="107.9">53</text>
<text x="131.1" y="102.9">29</text>
<text x="131.1" y="105.4">30</text>
<text x="131.1" y="107.9">33</text>
<text x="192.7" y="104.1">16</text>
<text x="192.7" y="106.7">17</text>
<text x="98.6" y="110.5">2</text>
<text x="98.6" y="113">3</text>
<text x="131.1" y="110.5">34</text>
<text x="131.1" y="113">35</text>
<text x="192.7" y="109.2">18</text>
<text x="192.7" y="111.8">19</text>
<text x="98.6" y="115.6">4</text>
<text x="131.1" y="115.6">36</text>
<text x="192.7" y="114.3">20</text>
<text x="192.7" y="116.8">21</text>
<text x="192.7" y="119.4">22</text>
<text x="20.5" y="120.6">1</text>
<text x="20.5" y="123.2">2</text>
<text x="20.5" y="125.7">3</text>
<text x="45.9" y="120.6">1</text>
<text x="45.9" y="123.2">2</text>
<text x="45.9" y="125.7">3</text>
<text x="110.2" y="120.6" transform="rotate(-90 110.2 120.6)">18</text>
<text x="112.8" y="120.6" transform="rotate(-90 112.8 120.6)">31</text>
<text x="115.3" y="120.6" transform="rotate(-90 115.3 120.6)">47</text>
<text x="117.9" y="120.6" transform="rotate(-90 117.9 120.6)">63</text>
<text x="120.4" y="120.6" transform="rotate(-90 120.4 120.6)">12</text>
<text x="192.7" y="121.9">23</text>
<text x="192.7" y="124.5">24</text>
<text x="20.5" y="128.3">4</text>
<text x="192.7" y="127">25</text>
<text x="192.7" y="129.5">26</text>
<text x="192.7" y="132.1">27</text>
<text x="192.7" y="134.6">28</text>
<text x="192.7" y="137.2">29</text>
<text x="192.7" y="139.7">30</text>
<text x="120.4" y="151.9" transform="rotate(-90 120.4 151.9)">8</text>
<text x="131.6" y="154.9">5</text>
<text x="108.7" y="157.5">1</text>
<text x="131.6" y="157.5">2</text>
<text x="108.7" y="162.6">6</text>
<text x="131.6" y="162.6">3</text>
<text x="131.6" y="165.1">7</text>
<text x="120.4" y="169.7" transform="rotate(-90 120.4 169.7)">4</text>
</g>
<g font-size="1.8" fill="#0f0f0f">
<text x="273" y="27.9">VOUT</text>
<text x="92.7" y="34.3">RST</text>
<text x="138.4" y="39.4">LED2</text>
<text x="138.4" y="36.8">LED1</text>
<text x="208.3" y="38.1">VOUT</text>
<text x="217.2" y="40.6">INA226_SCL</text>
<text x="137.6" y="47">SPI2_NSS</text>
<text x="194.3" y="45.7">VOUT</text>
<text x="217.2" y="45.7">INA226_SDA</text>
<text x="135.5" y="52.1">INA226_SCL</text>
<text x="136.7" y="49.5">SPI2_MISO</text>
<text x="138.4" y="57.1">USART1_TX</text>
<text x="138.4" y="54.6">LCD_DB0</text>
<text x="138.4" y="59.7">USART1_RX</text>
<text x="138.4" y="62.2">USB_D-</text>
<text x="138.4" y="64.8">USB_D+</text>
<text x="85.1" y="67.3">X1</text>
<text x="85.1" y="69.8">X2</text>
<text x="138.4" y="69.8">SW_CLK</text>
<text x="138.4" y="67.3">SW_DIO</text>
<text x="85.6" y="72.4">LCD_CS</text>
<text x="136.7" y="77.5">SPI2_MOSI</text>
<text x="168.6" y="76.5" transform="rotate(-90 168.6 76.5)">BL_PWM</text>
<text x="215.9" y="81.3">USBDN1</text>
<text x="215.9" y="78.7">USBDP1</text>
<text x="266.7" y="81.3">USBDN1</text>
<text x="266.7" y="78.7">USBDP1</text>
<text x="15.2" y="85.1">X1</text>
<text x="36.8" y="85.1">X2</text>
<text x="85.1" y="87.6">INA226_SDA</text>
<text x="66" y="90.2">RST</text>
<text x="84.6" y="95.2">LCD_DB3</text>
<text x="84.6" y="92.7">LCD_DB4</text>
<text x="85.1" y="90.2">SPI2_SCLK</text>
<text x="138.4" y="90.2">LCD_RESET</text>
<text x="141.4" y="95.2">KEY3</text>
<text x="141.4" y="92.7">KEY4</text>
<text x="84.6" y="97.8">LCD_DB2</text>
<text x="84.6" y="100.3">LCD_DB1</text>
<text x="175.3" y="96.5">LCD_DB7</text>
<text x="175.3" y="99">LCD_DB6</text>
<text x="175.3" y="101.6">LCD_DB5</text>
<text x="85.1" y="105.4">LCD_WR</text>
<text x="85.5" y="102.9">LCD_RD</text>
<text x="85.5" y="107.9">LCD_DC</text>
<text x="138.4" y="107.9">BL_PWM</text>
<text x="175.3" y="104.1">LCD_DB4</text>
<text x="175.3" y="106.7">LCD_DB3</text>
<text x="227.9" y="102.9">USB_D+</text>
<text x="228.4" y="107.9">USB_D-</text>
<text x="248" y="107.9">USBDN1</text>
<text x="248.1" y="102.9">USBDP1</text>
<text x="85.1" y="113">KEY1</text>
<text x="85.1" y="110.5">KEY2</text>
<text x="138.4" y="110.5">LCD_DB7</text>
<text x="138.4" y="113">LCD_DB6</text>
<text x="175.3" y="111.7">LCD_DB1</text>
<text x="175.3" y="109.2">LCD_DB2</text>
<text x="138.4" y="115.6">LCD_DB5</text>
<text x="175.3" y="119.4">LCD_RD</text>
<text x="175.3" y="114.3">LCD_DB0</text>
<text x="26.7" y="123.2">SW_DIO</text>
<text x="26.7" y="125.7">SW_CLK</text>
<text x="55.9" y="120.6">USART1_TX</text>
<text x="55.9" y="125.7">USART1_RX</text>
<text x="175.3" y="124.4">LCD_DC</text>
<text x="175.3" y="121.9">LCD_WR</text>
<text x="175.3" y="129.5">LCD_RESET</text>
<text x="175.3" y="127">LCD_CS</text>
<text x="265.2" y="139.4" transform="rotate(-90 265.2 139.4)">LED2</text>
<text x="274.1" y="139.4" transform="rotate(-90 274.1 139.4)">LED1</text>
<text x="17.5" y="146.3" transform="rotate(-90 17.5 146.3)">KEY1</text>
<text x="32.8" y="146.3" transform="rotate(-90 32.8 146.3)">KEY2</text>
<text x="46.7" y="146.3" transform="rotate(-90 46.7 146.3)">KEY3</text>
<text x="60.7" y="146.3" transform="rotate(-90 60.7 146.3)">KEY4</text>
<text x="241" y="146.1" transform="rotate(-90 241 146.1)">VOUT</text>
<text x="139.7" y="154.9">SPI2_MOSI</text>
<text x="88.9" y="157.5">SPI2_NSS</text>
<text x="139.7" y="157.5">SPI2_MISO</text>
<text x="88.9" y="162.5">SPI2_SCLK</text>
</g>
<g font-size="1.8" fill="#009600">
<text x="142.5" y="82.2">10K</text>
<text x="103.5" y="157.5" transform="rotate(-90 103.5 157.5)">10K</text>
</g>
<g font-size="1.4" fill="#006464">
<text x="253.6" y="23.6">VS</text>
<text x="251.6" y="26.2">VBUS</text>
<text x="232.2" y="33.8">A1</text>
<text x="232.2" y="31.2">A0</text>
<text x="250.8" y="31.2">ALERT</text>
<text x="232.2" y="36.3">IN+</text>
<text x="232.2" y="41.4">SCL</text>
<text x="232.2" y="38.9">IN-</text>
<text x="232.2" y="46.5">SDA</text>
<text x="252.4" y="51.6">GND</text>
<text x="254.1" y="71.9">VBUS</text>
<text x="229.6" y="77">CC1</text>
<text x="255.2" y="77">CC2</text>
<text x="229.6" y="79.5">DP1</text>
<text x="229.6" y="82">DN1</text>
<text x="255.2" y="82">DN2</text>
<text x="255.3" y="79.5">DP2</text>
<text x="229.6" y="84.6">SBU1</text>
<text x="254.3" y="84.6">SBU2</text>
<text x="254.9" y="89.7">GND</text>
<text x="249.5" y="92.2">SHELL_GND</text>
<text x="241.8" y="131.3" transform="rotate(-90 241.8 131.3)">VCC</text>
<text x="246.9" y="131.3" transform="rotate(-90 246.9 131.3)">D+</text>
<text x="249.4" y="131.3" transform="rotate(-90 249.4 131.3)">GND</text>
<text x="254.5" y="131.3" transform="rotate(-90 254.5 131.3)">SHIELD</text>
<text x="23.4" y="166.5" transform="rotate(-90 23.4 166.5)">SHIELD</text>
<text x="38.6" y="166.5" transform="rotate(-90 38.6 166.5)">SHIELD</text>
<text x="52.6" y="166.5" transform="rotate(-90 52.6 166.5)">SHIELD</text>
<text x="66.5" y="166.5" transform="rotate(-90 66.5 166.5)">SHIELD</text>
</g>
<g font-size="1.4" fill="#a90000">
<text x="258.7" y="22.9">6</text>
<text x="258.7" y="25.4">8</text>
<text x="227.8" y="35.6">10</text>
<text x="228.2" y="33">1</text>
<text x="228.2" y="30.5">2</text>
<text x="258.7" y="30.5">3</text>
<text x="228.2" y="40.6">5</text>
<text x="228.2" y="38.1">9</text>
<text x="228.2" y="45.7">4</text>
<text x="258.7" y="50.8">7</text>
<text x="259.4" y="71.1">B4_A9</text>
<text x="225.2" y="76.2">A5</text>
<text x="260.7" y="76.2">B5</text>
<text x="225.2" y="78.7">A6</text>
<text x="225.2" y="81.3">A7</text>
<text x="225.2" y="83.8">A8</text>
<text x="260.7" y="78.7">B6</text>
<text x="260.7" y="81.3">B7</text>
<text x="260.7" y="83.8">B8</text>
<text x="42.9" y="84.5" transform="rotate(-90 42.9 84.5)">2</text>
<text x="48" y="84.5" transform="rotate(-90 48 84.5)">1</text>
<text x="259" y="88.9">B1_A12</text>
<text x="260.8" y="91.4">S1</text>
<text x="261.7" y="91.4">2</text>
<text x="42.9" y="99.7" transform="rotate(-90 42.9 99.7)">4</text>
<text x="48" y="99.7" transform="rotate(-90 48 99.7)">3</text>
<text x="241" y="135.3" transform="rotate(-90 241 135.3)">1</text>
<text x="243.6" y="135.3" transform="rotate(-90 243.6 135.3)">2</text>
<text x="246.1" y="135.3" transform="rotate(-90 246.1 135.3)">3</text>
<text x="248.7" y="135.3" transform="rotate(-90 248.7 135.3)">4</text>
<text x="253.7" y="135.7" transform="rotate(-90 253.7 135.7)">S1</text>
<text x="253.7" y="134.8" transform="rotate(-90 253.7 134.8)">2</text>
<text x="17.5" y="159.4" transform="rotate(-90 17.5 159.4)">2</text>
<text x="22.6" y="159.9" transform="rotate(-90 22.6 159.9)">S1</text>
<text x="22.6" y="158.9" transform="rotate(-90 22.6 158.9)">2</text>
<text x="32.8" y="159.4" transform="rotate(-90 32.8 159.4)">2</text>
<text x="37.8" y="159.9" transform="rotate(-90 37.8 159.9)">S1</text>
<text x="37.8" y="158.9" transform="rotate(-90 37.8 158.9)">2</text>
<text x="46.7" y="159.4" transform="rotate(-90 46.7 159.4)">2</text>
<text x="51.8" y="159.9" transform="rotate(-90 51.8 159.9)">S1</text>
<text x="51.8" y="158.9" transform="rotate(-90 51.8 158.9)">2</text>
<text x="60.7" y="159.4" transform="rotate(-90 60.7 159.4)">2</text>
<text x="65.8" y="159.9" transform="rotate(-90 65.8 159.9)">S1</text>
<text x="65.8" y="158.9" transform="rotate(-90 65.8 158.9)">2</text>
<text x="17.5" y="172.1" transform="rotate(-90 17.5 172.1)">1</text>
<text x="32.8" y="172.1" transform="rotate(-90 32.8 172.1)">1</text>
<text x="46.7" y="172.1" transform="rotate(-90 46.7 172.1)">1</text>
<text x="60.7" y="172.1" transform="rotate(-90 60.7 172.1)">1</text>
</g>
</svg>
